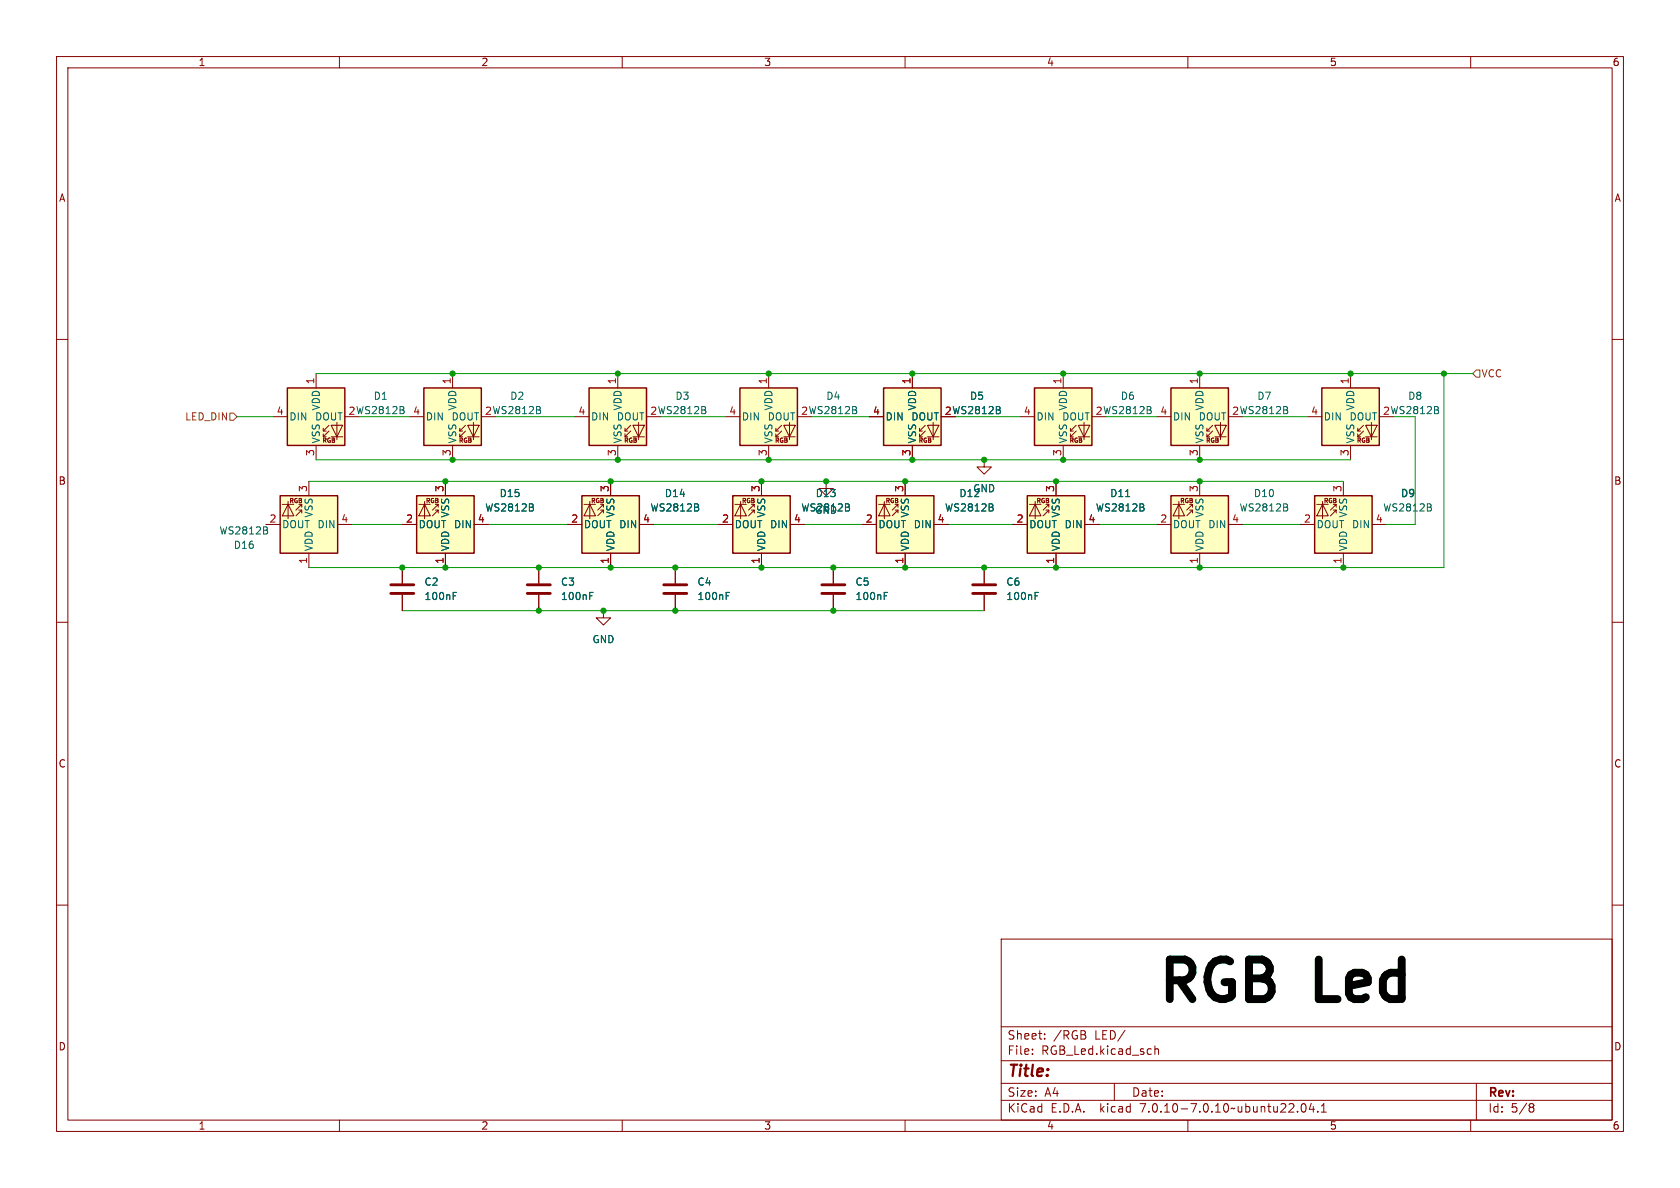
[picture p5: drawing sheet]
<svg xmlns="http://www.w3.org/2000/svg" width="297mm" height="210mm" viewBox="0 0 297 210" stroke-linecap="round" stroke-linejoin="round" font-family="sans-serif">
<g fill="none" stroke="#840000" stroke-width=".18">
<path d="M10 10h277v190h-277zM12 12h273v186h-273zM60 10v2M110 10v2M160 10v2M210 10v2M260 10v2M10 60h2M285 60h2M48.3 73.7h2.5M55.9 66v2.6M55.9 78.7v2.6"/>
<path d="M57.1 77.2h.6M57.1 76.2h.6M58.2 76.2l-1.1 1v-.5M58.2 75.2l-1.1 1v-.5M58.5 75.2h2.1l-1 2zM58.5 77.2h2.1M59.6 74.7v3M72.4 73.7h2.5M80 66v2.6M80 78.7v2.6M81.3 77.2h.5M81.3 76.2h.5"/>
<path d="M82.3 76.2l-1 1v-.5M82.3 75.2l-1 1v-.5M82.7 75.2h2l-1 2zM82.7 77.2h2M83.7 74.7v3M101.6 73.7h2.5M109.2 66v2.6M109.2 78.7v2.6M110.5 77.2h.5M110.5 76.2h.5M111.5 76.2l-1 1v-.5M111.5 75.2l-1 1v-.5"/>
<path d="M111.9 75.2h2l-1 2zM111.9 77.2h2M112.9 74.7v3M128.3 73.7h2.5M135.9 66v2.6M135.9 78.7v2.6M137.2 77.2h.5M137.2 76.2h.5M138.2 76.2l-1 1v-.5M138.2 75.2l-1 1v-.5M138.6 75.2h2l-1 2zM138.6 77.2h2"/>
<path d="M139.6 74.7v3M153.7 73.7h2.5M161.3 66v2.6M161.3 78.7v2.6M162.6 77.2h.5M162.6 76.2h.5M163.6 76.2l-1 1v-.5M163.6 75.2l-1 1v-.5M164 75.2h2l-1 2zM164 77.2h2M165 74.7v3M180.3 73.7h2.6"/>
<path d="M188 66v2.6M188 78.7v2.6M189.2 77.2h.5M189.2 76.2h.5M190.2 76.2l-1 1v-.5M190.2 75.2l-1 1v-.5M190.6 75.2h2.1l-1.1 2zM190.6 77.2h2.1M191.6 74.7v3M204.5 73.7h2.5M212.1 66v2.6M212.1 78.7v2.6"/>
<path d="M213.4 77.2h.5M213.4 76.2h.5M214.4 76.2l-1 1v-.5M214.4 75.2l-1 1v-.5M214.8 75.2h2l-1 2zM214.8 77.2h2M215.8 74.7v3M231.1 73.7h2.6M238.8 66v2.6M238.8 78.7v2.6M240 77.2h.5M240 76.2h.5"/>
<path d="M241 76.2l-1 1v-.5M241 75.2l-1 1v-.5M241.4 75.2h2.1l-1.1 2zM241.4 77.2h2.1M242.4 74.7v3M47 92.7h2.5M49.9 89.2h2M50.9 88.6v3.1M50.9 89.2l1 2h-2zM52.8 90.2h.5M53.3 89.7v-.5l-1 1M53.3 90.7v-.5l-1 1"/>
<path d="M54.6 85.1v2.5M54.6 97.8v2.5M59.7 92.7h2.5M71.1 92.7h2.6M74 89.2h2.1M75.1 88.6v3.1M75.1 89.2l1 2h-2.1zM77 90.2h.5M77.5 89.7v-.5l-1 1M77.5 90.7v-.5l-1 1M78.7 85.1v2.5M78.7 97.8v2.5"/>
<path d="M83.8 92.7h2.6M100.3 92.7h2.6M103.3 89.2h2M104.3 88.6v3.1M104.3 89.2l1 2h-2zM106.2 90.2h.5M106.7 89.7v-.5l-1 1M106.7 90.7v-.5l-1 1M107.9 85.1v2.5M107.9 97.8v2.5M113 92.7h2.6M127 92.7h2.5"/>
<path d="M129.9 89.2h2.1M130.9 88.6v3.1M130.9 89.2l1.1 2h-2.1zM132.8 90.2h.5M133.3 89.7v-.5l-1 1M133.3 90.7v-.5l-1 1M134.6 85.1v2.5M134.6 97.8v2.5M139.7 92.7h2.5M146 85.1v1.3h1.3l-1.3 1.2-1.2-1.2h1.2M152.4 92.7h2.5M155.3 89.2h2.1"/>
<path d="M156.3 88.6v3.1M156.3 89.2l1.1 2h-2.1zM158.2 90.2h.5M158.7 89.7v-.5l-1 1M158.7 90.7v-.5l-1 1M160 85.1v2.5M160 97.8v2.5M165.1 92.7h2.5M174 81.3v1.3h1.3l-1.3 1.2-1.3-1.2h1.3M179.1 92.7h2.5M182 89.2h2M183 88.6v3.1"/>
<path d="M183 89.2l1 2h-2zM184.9 90.2h.5M185.4 89.7v-.5l-1 1M185.4 90.7v-.5l-1 1M186.7 85.1v2.5M186.7 97.8v2.5M191.8 92.7h2.5M204.5 92.7h2.5M207.4 89.2h2M208.4 88.6v3.1M208.4 89.2l1 2h-2zM210.3 90.2h.5"/>
<path d="M210.8 89.7v-.5l-1 1M210.8 90.7v-.5l-1 1M212.1 85.1v2.5M212.1 97.8v2.5M217.2 92.7h2.5M229.9 92.7h2.5M232.8 89.2h2M233.8 88.6v3.1M233.8 89.2l1 2h-2zM235.7 90.2h.5M236.2 89.7v-.5l-1 1M236.2 90.7v-.5l-1 1"/>
<path d="M237.5 85.1v2.5M237.5 97.8v2.5M242.6 92.7h2.5M10 110h2M71.1 100.3v2.8M71.1 105.2v2.8M95.2 100.3v2.8M95.2 105.2v2.8M106.7 108v1.2h1.2l-1.2 1.3-1.3-1.3h1.3M119.4 100.3v2.8M119.4 105.2v2.8M147.3 100.3v2.8"/>
<path d="M147.3 105.2v2.8M174 100.3v2.8M174 105.2v2.8M285 110h2M10 160h2M285 160h2M177 166h108v32h-108zM60 198v2M110 198v2M160 198v2M177 194.5h108M177 191.5h108"/>
<path d="M177 187.5h108M177 181.5h108M182.5 186.3v.1M182.5 185.5v.1M184.7 183.6v.1M184.7 182.8v.1M197 191.5v3M204.2 184.9v1.5M204.2 185.5l.2-.1 .3 .1 .1 .9M210 198v2M229.4 196.5v.1M230.2 195.2l.2-.1a.81 .81 0 0 1 .6 .6 .81 .81 0 0 1-.3 .8l-.2 .1a.81 .81 0 0 1-.3-1.4z"/>
<path d="M231.8 195l-.3 1.1h.9M232.2 195.6v1M233 196.5v.1M233.6 196.6h.9M233.6 195.5l.4-.4v1.5M260 198v2M261 191.5v6.5M270.6 195.1h.3l.3 .3-.3 .3M270.6 195.7h.3M270.9 195.7l.2 .2 .1 .4-.3 .3h-.3"/>
</g>
<path d="M69.1 104.9h4.1M69.1 103.4h4.1M93.2 104.9h4.1M93.2 103.4h4.1M117.3 104.9h4.1M117.3 103.4h4.1M145.3 104.9h4.1M145.3 103.4h4.1M172 104.9h4M172 103.4h4" fill="none" stroke="#840000" stroke-width=".51"/>
<g fill="none" stroke="#006464" stroke-width=".18">
<path d="M71.3 72.5l.2 .2-.2 .4M71.3 72v.3M95.5 72.5l.1 .2-.1 .4M95.5 72v.3M124.7 72.5l.1 .2-.1 .4M124.7 72v.3M151.3 72.5l.2 .2-.2 .4M151.3 72v.3M176.7 72.5l.2 .2-.2 .4M176.7 72v.3M203.4 72.5l.1 .2-.1 .4M203.4 72v.3"/>
<path d="M227.5 72.5l.2 .2-.2 .4M227.5 72v.3M254.2 72.5l.1 .2-.1 .4M254.2 72v.3M47.2 93.8l.1 .2-.1 .3M47.2 93.2v.4M94.2 89.7l.1 .2-.1 .4M94.2 89.2v.3M123.4 89.7l.1 .2-.1 .4M123.4 89.2v.3M150.1 89.7l.1 .2-.1 .4M150.1 89.2v.3"/>
<path d="M175.5 89.7l.1 .2-.1 .4M175.5 89.2v.3M199 87.8h.7M202.1 89.7l.2 .2-.2 .4M202.1 89.2v.3M227.5 89.7l.2 .2-.2 .4M227.5 89.2v.3M252.9 89.7l.2 .2-.2 .4M252.9 89.2v.3M80.1 105.3h.4M80.1 104.7h.6M104.3 105.3h.4"/>
<path d="M104.3 104.7h.6M128.4 105.3h.4M128.4 104.7h.6M156.3 105.3h.4M156.3 104.7h.6M183 105.3h.4M183 104.7h.6"/>
</g>
<g fill="#ffffc2" stroke="#ffffc2" stroke-width=".18">
<path d="M207 87.6h10.2v10.2h-10.2z"/>
<path d="M50.8 68.6h10.2v10.1h-10.2z"/>
<path d="M73.7 87.6h10.1v10.2h-10.1z"/>
<path d="M182.9 68.6h10.1v10.1h-10.1z"/>
<path d="M181.6 87.6h10.2v10.2h-10.2z"/>
<path d="M102.9 87.6h10.1v10.2h-10.1z"/>
<path d="M49.5 87.6h10.2v10.2h-10.2z"/>
<path d="M129.5 87.6h10.2v10.2h-10.2z"/>
<path d="M154.9 87.6h10.2v10.2h-10.2z"/>
<path d="M207 68.6h10.2v10.1h-10.2z"/>
<path d="M104.1 68.6h10.2v10.1h-10.2z"/>
<path d="M74.9 68.6h10.2v10.1h-10.2z"/>
<path d="M233.7 68.6h10.1v10.1h-10.1z"/>
<path d="M232.4 87.6h10.2v10.2h-10.2z"/>
<path d="M130.8 68.6h10.2v10.1h-10.2z"/>
<path d="M156.2 68.6h10.2v10.1h-10.2z"/>
</g>
<g fill="none" stroke="#840000" stroke-width=".25">
<path d="M50.8 68.6h10.2v10.1h-10.2zM74.9 68.6h10.2v10.1h-10.2zM104.1 68.6h10.2v10.1h-10.2zM130.8 68.6h10.2v10.1h-10.2zM156.2 68.6h10.2v10.1h-10.2zM182.9 68.6h10.1v10.1h-10.1zM207 68.6h10.2v10.1h-10.2zM233.7 68.6h10.1v10.1h-10.1zM49.5 87.6h10.2v10.2h-10.2zM73.7 87.6h10.1v10.2h-10.1zM102.9 87.6h10.1v10.2h-10.1zM129.5 87.6h10.2v10.2h-10.2z"/>
<path d="M154.9 87.6h10.2v10.2h-10.2zM181.6 87.6h10.2v10.2h-10.2zM207 87.6h10.2v10.2h-10.2zM232.4 87.6h10.2v10.2h-10.2z"/>
</g>
<path d="M40.6 73h.7l.6 .7-.6 .6h-.7zM261 65.4h.6v1.3h-.6l-.7-.7z" fill="none" stroke="#725600" stroke-width=".18"/>
<g fill="none" stroke="#009600" stroke-width=".18">
<path d="M41.9 73.7h6.4M55.9 66h204.4M63.5 73.7h8.9M87.6 73.7h14M116.8 73.7h11.5M143.5 73.7h10.2M168.9 73.7h11.4M195.6 73.7h8.9M219.7 73.7h11.4M246.4 73.7h3.8v19h-5.1M255.3 66v34.3h-200.7M54.6 85.1h182.9"/>
<path d="M55.9 81.3h182.9M62.2 92.7h8.9M86.4 92.7h13.9M115.6 92.7h11.4M142.2 92.7h10.2M167.6 92.7h11.5M194.3 92.7h10.2M219.7 92.7h10.2M71.1 108h102.9"/>
</g>
<g fill="#009600" stroke="#009600" stroke-width=".18">
<circle cx="237.5" cy="100.3" r=".46"/>
<circle cx="212.1" cy="66" r=".46"/>
<circle cx="255.3" cy="66" r=".46"/>
<circle cx="238.8" cy="66" r=".46"/>
<circle cx="188" cy="81.3" r=".46"/>
<circle cx="188" cy="66" r=".46"/>
<circle cx="186.7" cy="85.1" r=".46"/>
<circle cx="212.1" cy="81.3" r=".46"/>
<circle cx="106.7" cy="108" r=".46"/>
<circle cx="119.4" cy="100.3" r=".46"/>
<circle cx="146" cy="85.1" r=".46"/>
<circle cx="135.9" cy="81.3" r=".46"/>
<circle cx="147.3" cy="108" r=".46"/>
<circle cx="134.6" cy="100.3" r=".46"/>
<circle cx="119.4" cy="108" r=".46"/>
<circle cx="147.3" cy="100.3" r=".46"/>
<circle cx="134.6" cy="85.1" r=".46"/>
<circle cx="135.9" cy="66" r=".46"/>
<circle cx="109.2" cy="81.3" r=".46"/>
<circle cx="107.9" cy="85.1" r=".46"/>
<circle cx="80" cy="66" r=".46"/>
<circle cx="109.2" cy="66" r=".46"/>
<circle cx="107.9" cy="100.3" r=".46"/>
<circle cx="78.7" cy="85.1" r=".46"/>
<circle cx="80" cy="81.3" r=".46"/>
<circle cx="78.7" cy="100.3" r=".46"/>
<circle cx="95.2" cy="100.3" r=".46"/>
<circle cx="95.2" cy="108" r=".46"/>
<circle cx="71.1" cy="100.3" r=".46"/>
<circle cx="161.3" cy="81.3" r=".46"/>
<circle cx="161.3" cy="66" r=".46"/>
<circle cx="174" cy="100.3" r=".46"/>
<circle cx="186.7" cy="100.3" r=".46"/>
<circle cx="212.1" cy="100.3" r=".46"/>
<circle cx="212.1" cy="85.1" r=".46"/>
<circle cx="160" cy="100.3" r=".46"/>
<circle cx="174" cy="81.3" r=".46"/>
<circle cx="160" cy="85.1" r=".46"/>
</g>
<g font-size="9.7">
<text x="204.2" y="177.6">RGB</text>
<text x="233.3" y="177.6">Led</text>
</g>
<text font-size="2.8" fill="#840000" x="178" y="190.9">Title:</text>
<g font-size="2.1" fill="#840000">
<text x="178" y="184">Sheet:</text>
<text x="186.2" y="184">/RGB</text>
<text x="193.6" y="184">LED/</text>
<text x="178" y="186.7">File:</text>
<text x="184.1" y="186.7">RGB_Led.kicad_sch</text>
<text x="178" y="196.9">KiCad</text>
<text x="178" y="194.1">Size:</text>
<text x="184.7" y="194.1">A4</text>
<text x="185.7" y="196.9">E.D.A.</text>
<text x="194.6" y="196.9">kicad</text>
<text x="200" y="194.1">Date:</text>
<text x="201.8" y="196.9">7.0.10-7.0.10~ubuntu22.04.1</text>
<text x="263" y="194.3">Rev:</text>
<text x="263" y="196.9">Id:</text>
<text x="267.1" y="196.9">5/8</text>
</g>
<g font-size="1.8" fill="#840000">
<text x="35" y="11.9">1</text>
<text x="85" y="11.9">2</text>
<text x="135" y="11.9">3</text>
<text x="185" y="11.9">4</text>
<text x="235" y="11.9">5</text>
<text x="285" y="11.9">6</text>
<text x="10.3" y="35.9">A</text>
<text x="285.3" y="35.9">A</text>
<text x="10.3" y="85.9">B</text>
<text x="285.3" y="85.9">B</text>
<text x="10.3" y="135.9">C</text>
<text x="285.3" y="135.9">C</text>
<text x="10.3" y="185.9">D</text>
<text x="285.3" y="185.9">D</text>
<text x="35" y="199.9">1</text>
<text x="85" y="199.9">2</text>
<text x="135" y="199.9">3</text>
<text x="185" y="199.9">4</text>
<text x="235" y="199.9">5</text>
<text x="285" y="199.9">6</text>
</g>
<g font-size="1.8" fill="#a90000">
<text x="55.6" y="68" transform="rotate(-90 55.6 68)">1</text>
<text x="79.8" y="68" transform="rotate(-90 79.8 68)">1</text>
<text x="109" y="68" transform="rotate(-90 109 68)">1</text>
<text x="135.6" y="68" transform="rotate(-90 135.6 68)">1</text>
<text x="161" y="68" transform="rotate(-90 161 68)">1</text>
<text x="187.7" y="68" transform="rotate(-90 187.7 68)">1</text>
<text x="211.8" y="68" transform="rotate(-90 211.8 68)">1</text>
<text x="238.5" y="68" transform="rotate(-90 238.5 68)">1</text>
<text x="48.8" y="73.4">4</text>
<text x="73" y="73.4">4</text>
<text x="102.2" y="73.4">4</text>
<text x="128.8" y="73.4">4</text>
<text x="154.2" y="73.4">4</text>
<text x="166.9" y="73.4">2 WS2812B</text>
<text x="180.9" y="73.4">4</text>
<text x="205" y="73.4">4</text>
<text x="231.7" y="73.4">4</text>
<text x="55.6" y="80.7" transform="rotate(-90 55.6 80.7)">3</text>
<text x="79.8" y="80.7" transform="rotate(-90 79.8 80.7)">3</text>
<text x="109" y="80.7" transform="rotate(-90 109 80.7)">3</text>
<text x="135.6" y="80.7" transform="rotate(-90 135.6 80.7)">3</text>
<text x="161" y="80.7" transform="rotate(-90 161 80.7)">3</text>
<text x="187.7" y="80.7" transform="rotate(-90 187.7 80.7)">3</text>
<text x="211.8" y="80.7" transform="rotate(-90 211.8 80.7)">3</text>
<text x="238.5" y="80.7" transform="rotate(-90 238.5 80.7)">3</text>
<text x="54.4" y="87.1" transform="rotate(-90 54.4 87.1)">3</text>
<text x="78.5" y="87.1" transform="rotate(-90 78.5 87.1)">3</text>
<text x="107.7" y="87.1" transform="rotate(-90 107.7 87.1)">3</text>
<text x="134.4" y="87.1" transform="rotate(-90 134.4 87.1)">3</text>
<text x="159.8" y="87.1" transform="rotate(-90 159.8 87.1)">3</text>
<text x="186.4" y="87.1" transform="rotate(-90 186.4 87.1)">3</text>
<text x="211.8" y="87.1" transform="rotate(-90 211.8 87.1)">3</text>
<text x="237.2" y="87.1" transform="rotate(-90 237.2 87.1)">3</text>
<text x="47.6" y="92.5">2</text>
<text x="60.3" y="92.5">4</text>
<text x="71.7" y="92.5">2</text>
<text x="84.4" y="92.5">4</text>
<text x="100.9" y="92.5">2</text>
<text x="113.6" y="92.5">4</text>
<text x="127.6" y="92.5">2</text>
<text x="140.3" y="92.5">4</text>
<text x="153" y="92.5">2</text>
<text x="165.7" y="92.5">4</text>
<text x="179.6" y="92.5">2</text>
<text x="192.3" y="92.5">4</text>
<text x="205" y="92.5">2</text>
<text x="217.7" y="92.5">4</text>
<text x="230.4" y="92.5">2</text>
<text x="243.1" y="92.5">4</text>
<text x="54.4" y="99.8" transform="rotate(-90 54.4 99.8)">1</text>
<text x="78.5" y="99.8" transform="rotate(-90 78.5 99.8)">1</text>
<text x="107.7" y="99.8" transform="rotate(-90 107.7 99.8)">1</text>
<text x="134.4" y="99.8" transform="rotate(-90 134.4 99.8)">1</text>
<text x="159.8" y="99.8" transform="rotate(-90 159.8 99.8)">1</text>
<text x="186.4" y="99.8" transform="rotate(-90 186.4 99.8)">1</text>
<text x="211.8" y="99.8" transform="rotate(-90 211.8 99.8)">1</text>
<text x="237.2" y="99.8" transform="rotate(-90 237.2 99.8)">1</text>
</g>
<g font-size="1.8" fill="#006464">
<text x="66" y="70.9">D1</text>
<text x="90.1" y="70.9">D2</text>
<text x="119.3" y="70.9">D3</text>
<text x="146" y="70.9">D4</text>
<text x="171.4" y="70.9">D5</text>
<text x="198" y="70.9">D6</text>
<text x="222.2" y="70.9">D7</text>
<text x="248.8" y="70.9">D8</text>
<text x="51.1" y="74.5">DIN</text>
<text x="55.6" y="74.5">DOUT</text>
<text x="56.7" y="72.7" transform="rotate(-90 56.7 72.7)">VDD</text>
<text x="61.5" y="73.4">2 WS2812B</text>
<text x="75.2" y="74.5">DIN</text>
<text x="79.7" y="74.5">DOUT</text>
<text x="80.9" y="72.7" transform="rotate(-90 80.9 72.7)">VDD</text>
<text x="85.7" y="73.4">2 WS2812B</text>
<text x="104.4" y="74.5">DIN</text>
<text x="108.9" y="74.5">DOUT</text>
<text x="110.1" y="72.7" transform="rotate(-90 110.1 72.7)">VDD</text>
<text x="114.9" y="73.4">2 WS2812B</text>
<text x="131.1" y="74.5">DIN</text>
<text x="135.6" y="74.5">DOUT</text>
<text x="136.8" y="72.7" transform="rotate(-90 136.8 72.7)">VDD</text>
<text x="141.5" y="73.4">2 WS2812B</text>
<text x="156.5" y="74.5">DIN</text>
<text x="161" y="74.5">DOUT</text>
<text x="162.2" y="72.7" transform="rotate(-90 162.2 72.7)">VDD</text>
<text x="183.1" y="74.5">DIN</text>
<text x="187.7" y="74.5">DOUT</text>
<text x="188.8" y="72.7" transform="rotate(-90 188.8 72.7)">VDD</text>
<text x="193.6" y="73.4">2 WS2812B</text>
<text x="207.3" y="74.5">DIN</text>
<text x="211.8" y="74.5">DOUT</text>
<text x="213" y="72.7" transform="rotate(-90 213 72.7)">VDD</text>
<text x="217.7" y="73.4">2 WS2812B</text>
<text x="233.9" y="74.5">DIN</text>
<text x="238.5" y="74.5">DOUT</text>
<text x="239.6" y="72.7" transform="rotate(-90 239.6 72.7)">VDD</text>
<text x="244.4" y="73.4">2 WS2812B</text>
<text x="56.7" y="78.5" transform="rotate(-90 56.7 78.5)">VSS</text>
<text x="80.9" y="78.5" transform="rotate(-90 80.9 78.5)">VSS</text>
<text x="110.1" y="78.5" transform="rotate(-90 110.1 78.5)">VSS</text>
<text x="136.8" y="78.5" transform="rotate(-90 136.8 78.5)">VSS</text>
<text x="162.2" y="78.5" transform="rotate(-90 162.2 78.5)">VSS</text>
<text x="188.8" y="78.5" transform="rotate(-90 188.8 78.5)">VSS</text>
<text x="213" y="78.5" transform="rotate(-90 213 78.5)">VSS</text>
<text x="239.6" y="78.5" transform="rotate(-90 239.6 78.5)">VSS</text>
<text x="88.2" y="88.1">D15</text>
<text x="117.4" y="88.1">D14</text>
<text x="144.1" y="88.1">D13</text>
<text x="169.5" y="88.1">D12</text>
<text x="172" y="87.2">GND</text>
<text x="196.2" y="88.1">D11</text>
<text x="221.6" y="88.1">D10</text>
<text x="247.4" y="88.2">D9</text>
<text x="38.7" y="94.7">WS2812B</text>
<text x="49.8" y="93.6">DOUT DIN</text>
<text x="55.5" y="91.6" transform="rotate(-90 55.5 91.6)">VSS</text>
<text x="73.9" y="93.6">DOUT DIN</text>
<text x="79.6" y="91.6" transform="rotate(-90 79.6 91.6)">VSS</text>
<text x="85.7" y="90.6">WS2812B</text>
<text x="103.1" y="93.6">DOUT DIN</text>
<text x="108.8" y="91.6" transform="rotate(-90 108.8 91.6)">VSS</text>
<text x="114.9" y="90.6">WS2812B</text>
<text x="129.8" y="93.6">DOUT DIN</text>
<text x="135.5" y="91.6" transform="rotate(-90 135.5 91.6)">VSS</text>
<text x="141.6" y="90.6">WS2812B</text>
<text x="144" y="91">GND</text>
<text x="155.2" y="93.6">DOUT DIN</text>
<text x="160.9" y="91.6" transform="rotate(-90 160.9 91.6)">VSS</text>
<text x="167" y="90.6">WS2812B</text>
<text x="181.9" y="93.6">DOUT DIN</text>
<text x="187.6" y="91.6" transform="rotate(-90 187.6 91.6)">VSS</text>
<text x="193.6" y="90.6">WS2812B</text>
<text x="207.3" y="93.6">DOUT DIN</text>
<text x="213" y="91.6" transform="rotate(-90 213 91.6)">VSS</text>
<text x="219" y="90.6">WS2812B</text>
<text x="232.7" y="93.6">DOUT DIN</text>
<text x="238.4" y="91.6" transform="rotate(-90 238.4 91.6)">VSS</text>
<text x="244.4" y="90.6">WS2812B</text>
<text x="41.2" y="97.2">D16</text>
<text x="55.5" y="97.5" transform="rotate(-90 55.5 97.5)">VDD</text>
<text x="79.6" y="97.5" transform="rotate(-90 79.6 97.5)">VDD</text>
<text x="108.8" y="97.5" transform="rotate(-90 108.8 97.5)">VDD</text>
<text x="135.5" y="97.5" transform="rotate(-90 135.5 97.5)">VDD</text>
<text x="160.9" y="97.5" transform="rotate(-90 160.9 97.5)">VDD</text>
<text x="187.6" y="97.5" transform="rotate(-90 187.6 97.5)">VDD</text>
<text x="213" y="97.5" transform="rotate(-90 213 97.5)">VDD</text>
<text x="238.4" y="97.5" transform="rotate(-90 238.4 97.5)">VDD</text>
<text x="74.9" y="103.7">C2</text>
<text x="74.9" y="106.3">100nF</text>
<text x="99.1" y="103.7">C3</text>
<text x="99.1" y="106.3">100nF</text>
<text x="123.2" y="103.7">C4</text>
<text x="123.2" y="106.3">100nF</text>
<text x="151.1" y="103.7">C5</text>
<text x="151.1" y="106.3">100nF</text>
<text x="177.8" y="103.7">C6</text>
<text x="177.8" y="106.3">100nF</text>
<text x="104.6" y="113.9">GND</text>
</g>
<g font-size="1.8" fill="#725600">
<text x="261.8" y="66.9">VCC</text>
<text x="32.6" y="74.5">LED_DIN</text>
</g>
<g font-size="1.1" fill="#840000">
<text x="56.9" y="78.5">RGB</text>
<text x="81" y="78.5">RGB</text>
<text x="110.2" y="78.5">RGB</text>
<text x="136.9" y="78.5">RGB</text>
<text x="162.3" y="78.5">RGB</text>
<text x="189" y="78.5">RGB</text>
<text x="213.1" y="78.5">RGB</text>
<text x="239.8" y="78.5">RGB</text>
<text x="51" y="89.1">RGB</text>
<text x="75.2" y="89.1">RGB</text>
<text x="104.4" y="89.1">RGB</text>
<text x="131" y="89.1">RGB</text>
<text x="156.4" y="89.1">RGB</text>
<text x="183.1" y="89.1">RGB</text>
<text x="208.5" y="89.1">RGB</text>
<text x="233.9" y="89.1">RGB</text>
</g>
</svg>
